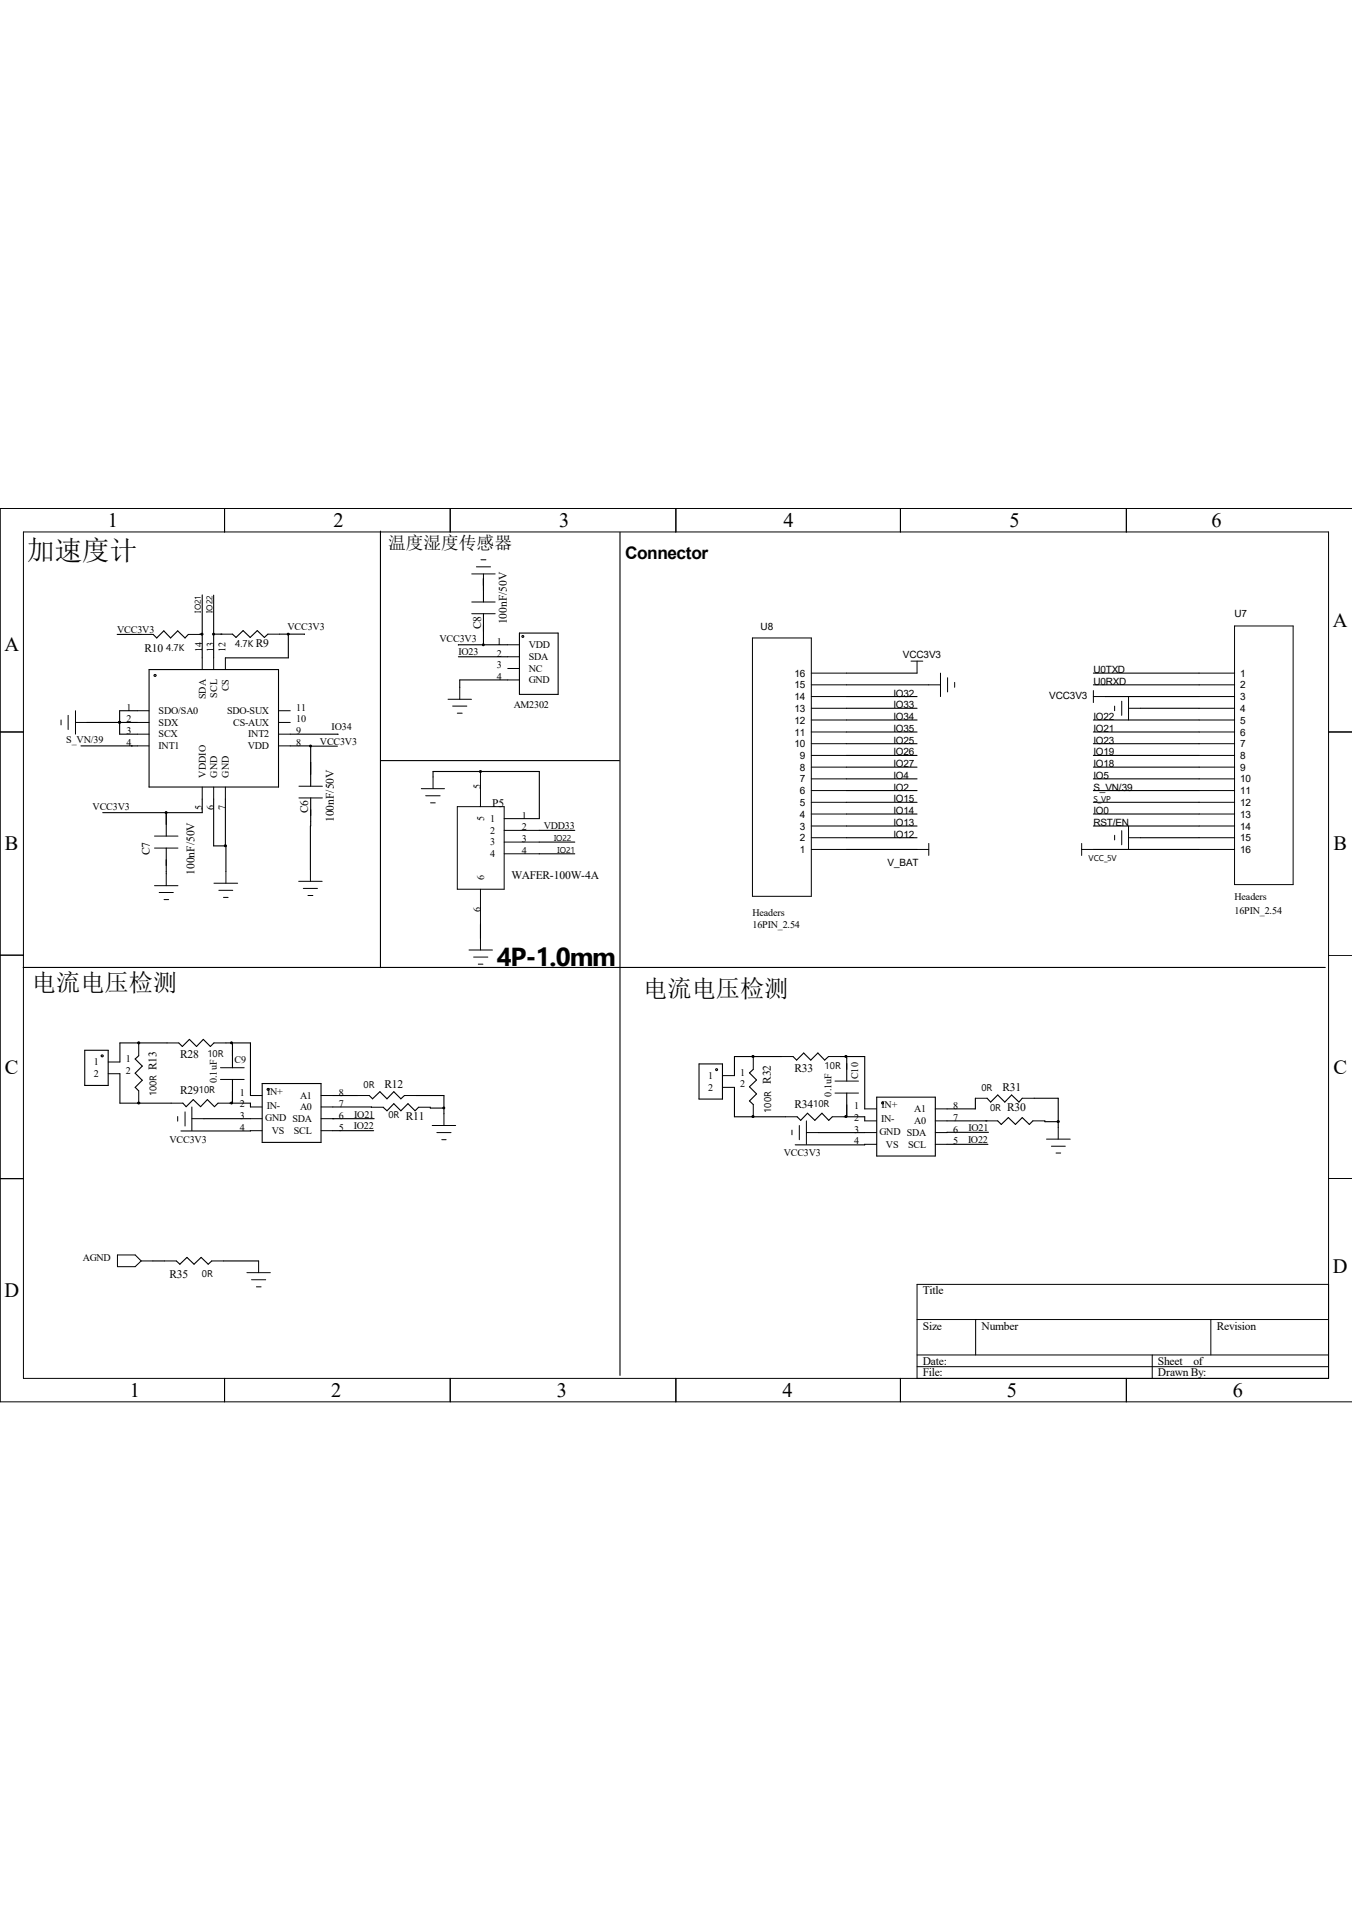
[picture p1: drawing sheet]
<svg xmlns="http://www.w3.org/2000/svg" width="210mm" height="297mm" viewBox="0 0 210 297" stroke-linecap="round" stroke-linejoin="round" font-family="sans-serif">
<g fill="none" stroke="#000" stroke-width=".16">
<path d="M34.9 79v3.6M69.9 79v3.6M105 79v3.6M139.9 79v3.6M175 79v3.6M210 79h-210v138.8h210M3.6 82.6h202.8v131.5h-202.8zM22 98.6h1.8M29.3 98.6h1.8M34.3 98.5h1.8M41.6 98.5h1.8M73.3 95.3h3.6"/>
<path d="M73.3 93.5h3.6M73.3 89.2h3.6M74 88.1h2.2M74.7 87h.8M75.1 89.2v1.8M116.9 99.1h9.1v40.1h-9.1zM191.8 97.2h9.1v40.2h-9.1zM0 113.7h3.6M9.5 111.8v.8M10.6 111.1v2.2M11.7 112.2h1.8M11.7 110.4v3.6"/>
<path d="M21.3 110.4h1.9M21.3 112.2h1.9M21.3 114h1.9M21.3 115.9h1.9M31.4 102.2v1.8M33.2 102.2v1.8M35 102.2v1.8M43.3 110.4h1.8M43.3 112.2h1.8M43.3 114h1.8M43.3 115.9h1.8M69.6 108.6h3.6"/>
<path d="M70.3 109.7h2.2M71 110.8h.8M71.4 106.8v1.8M74.6 119.8v5.5M78.9 100.2h1.8M78.9 102h1.8M78.9 103.8h1.8M78.9 105.6h1.8M126 113.7h5.5M126 104.6h5.5M126 106.4h5.5M126 108.2h5.5"/>
<path d="M126 110h5.5M126 111.8h5.5M126 115.5h5.5M126 117.3h5.5M126 119.2h5.5M141.5 102.7h1.8M142.5 102.7v1.9M144.3 106.4h1.8M146.1 104.6v3.6M147.2 105.3v2.2M148.3 106v.8M169.8 108.2h1.9"/>
<path d="M169.8 107.3v1.8M173.1 109.7v.7M174.2 108.9v2.2M175.3 110h1.9M175.3 108.2v3.6M186.3 113.7h5.5M186.3 104.6h5.5M186.3 106.4h5.5M186.3 108.2h5.5M186.3 110h5.5M186.3 111.8h5.5M186.3 115.5h5.5"/>
<path d="M186.3 117.3h5.5M186.3 119.2h5.5M206.4 113.7h3.6M24 131.7h3.6M24 129.9h3.6M24 137.6h3.6M24.7 138.6h2.2M25.5 139.7h.7M25.8 135.7v1.9M31.4 122.3v1.8M33.2 122.3v1.8M33.2 137.2h3.7"/>
<path d="M34 138.3h2.2M34.7 139.4h.7M35 122.3v1.8M35.1 135.4v1.8M46.4 136.9h3.6M46.4 124h3.7M46.4 122.1h3.7M47.1 138h2.2M47.8 139.1h.8M48.2 135.1v1.8M65.4 122.5h3.6M66.1 123.6h2.3"/>
<path d="M66.9 124.7h.7M67.3 120.7v1.8M71 125.3h7.3v12.8h-7.3zM74.6 138.1v5.5M78.3 127.2h5.5M78.3 129h5.5M78.3 130.8h5.5M78.3 132.6h5.5M126 121h5.5M126 122.8h5.5M126 124.6h5.5M126 126.4h5.5"/>
<path d="M126 128.3h5.5M126 130.1h5.5M126 132h5.5M142.5 132h1.8M144.3 131v1.9M168 132h1.8M168 131v1.9M173.1 129.8v.7M174.2 129v2.2M175.3 130.1h1.9M175.3 128.3v3.7M186.3 121h5.5"/>
<path d="M186.3 122.8h5.5M186.3 124.6h5.5M186.3 126.4h5.5M186.3 128.3h5.5M186.3 130.1h5.5M186.3 132h5.5M0 148.4h3.6M72.9 147.6h3.6M73.6 148.7h2.2M74.3 149.8h.7M74.6 145.8v1.8M206.4 148.4h3.6"/>
<path d="M16.8 165h1.8M16.8 166.8h1.8M21.5 162.2v1.8M21.5 169.5v1.8M26 162h1.8M26.6 171.4h1.8M27.6 173.4v.8M28.7 172.7v2.2M29.8 173.8h1.9M29.8 172v3.6M33.2 162h1.9M33.9 171.4h1.8"/>
<path d="M34.2 165.9h3.7M34.2 167.7h3.7M38.9 170.2h1.8M38.9 172h1.8M38.9 173.8h1.8M38.9 175.6h1.8M49.9 170.2h1.8M49.9 172h1.8M49.9 173.8h1.8M49.9 175.6h1.8M55.5 170.2h1.9M57.7 172h1.8"/>
<path d="M62.8 170.2h1.8M65 172h1.8M67.1 174.8h3.7M67.9 175.9h2.2M68.6 177h.7M69 173v1.8M112.2 167.1h1.9M112.2 168.9h1.9M117 164.3v1.8M117 171.6v1.8M121.4 164.1h1.8M122 173.5h1.8"/>
<path d="M123 175.6v.7M124.2 174.8v2.2M125.3 175.9h1.8M125.3 174.1v3.7M128.7 164.1h1.8M129.3 173.5h1.8M129.7 167.9h3.6M129.7 169.8h3.6M134.3 172.3h1.9M134.3 174.1h1.9M134.3 175.9h1.9M134.3 177.8h1.9"/>
<path d="M145.3 172.3h1.8M145.3 174.1h1.8M145.3 175.9h1.8M145.3 177.8h1.8M151.5 170.6h1.8M153.2 174.1h1.8M158.8 170.6h1.9M160.4 174.1h1.9M162.6 177h3.6M163.3 178.1h2.2M164 179.1h.8M164.4 175.1v1.9"/>
<path d="M0 183.1h3.6M18.2 194.9h2.8l.9 1-.9 .9h-2.8zM21.9 195.9h1.8M25.6 195.9h1.8M32.9 195.9h1.8M38.4 197.7h3.6M39.1 198.8h2.2M39.8 199.9h.8M40.2 195.9v1.8M206.4 183.1h3.6M206.4 199.5h-63.9v14.6M34.9 214.1v3.7"/>
<path d="M69.9 214.1v3.7M105 214.1v3.7M139.9 214.1v3.7M142.5 212.3h63.9M142.5 210.5h63.9M142.5 205h63.9M151.6 205v5.5M175 214.1v3.7M179 210.5v3.6M188.1 205v5.5"/>
</g>
<g fill="none" stroke="#000" stroke-width=".17">
<path d="M18.2 98.6h3.8M23.8 98.6l.5 .5 1.1-1.1 1.1 1.1 1.1-1.1 1.1 1.1 .6-.5M31.4 92.4v9.8M31.4 98.5l-.3 .1M33.2 92.5v9.7M33.2 98.5h1.1M34.3 98.5h.1M36.1 98.5l.6 .5 1.1-1 1.1 1 1.1-1 1.1 1 .5-.5M43.4 98.5l3.9 .1M44.8 98.5h.1M44.8 98.5v3.7h-9.8M59.1 82.5v67.8"/>
<path d="M75.1 89.9v3.6M75.1 95.3v4.9M80.7 98.3h6v9.6h-6zM96.3 82.7v131M12.6 115.9h8.7M13.5 112.2h7.8M18.6 112.2h.1M20.4 115.9h.1M21.3 110.4h-2.7v3.6h2.7M23.2 104h20.1v18.3h-20.1zM24 104.8h.2v.2h-.2zM45.1 115.9h3.2v6.2"/>
<path d="M45.1 114l7.4 .1M48.3 115.9h4.1M59.1 118.2h37.1M71.2 102h7.7M74.6 119.8h.1M78.9 105.6h-7.5v1.2M78.9 100.2h-7.7M131.5 117.3h11M131.5 119.2h11M131.5 111.8h11M131.5 115.5h11M131.5 104.6h11"/>
<path d="M131.5 106.4h12.8M131.5 113.7h11M131.5 110h11M131.5 108.2h11M169.8 117.3h16.5M169.8 119.2h16.5M169.8 111.8h16.5M169.8 115.5h16.5M169.8 104.6h16.5M169.8 106.4h16.5M169.8 113.7h16.5M171.7 108.2h14.6"/>
<path d="M177.2 110h9.1M25.8 126.2h.1M25.8 126.2v3.7M25.8 131.7v4M31.4 124.1v2.1h-15.4M33.2 124.1v7.3h1.9v4M35 124.1v7.3M48.3 124l-.1 11.1M67.3 120.7v-.9h16.5v7.4M83.8 129h5.5M83.8 130.8h5.5M83.8 132.6h5.5"/>
<path d="M131.5 132h11M131.5 124.6h11M131.5 122.8h11M131.5 121h11M131.5 126.4h11M131.5 128.3h11M131.5 130.1h11M169.8 132h16.5M169.8 124.6h16.5M169.8 122.8h16.5M169.8 121h16.5M169.8 126.4h16.5"/>
<path d="M169.8 128.3h16.5M177.2 130.1h9.1M3.6 150.3h202.3M74.6 143.6v2.2M13.2 163.2h3.6v5.4h-3.6zM15.8 163.9h.2v.2h-.2zM18.6 166.8v4.6h8M21.5 164l-.5 .5 1.1 1.1-1.1 1.1 1.1 1.1-1.1 1.1 .5 .6M21.5 162v.2M21.5 171.3v.1M26 162h-7.4v3M27.8 162l.5 .6 1.1-1.1 1.1 1.1 1.1-1.1 1.1 1.1 .5-.6"/>
<path d="M28.4 171.4l.5 .5 1.1-1.1 1.2 1.1 1-1.1 1.1 1.1 .6-.5M31.7 173.8h7.2M35.1 162h3.8v8.2M35.7 171.4h3.2v.6M36 162l.1 .2v3.7M36.1 167.7v3.6l-.1 .1M38.9 175.6l-10.8 .1M40.7 168.3h9.2v9.2h-9.2zM41.5 169.1h.3v.2h-.3zM51.7 173.8h.1M51.7 173.8h6.4M51.7 175.6h6.3"/>
<path d="M51.7 172h6M51.7 170.2h3.8M57.4 170.2l.5 .5 1.1-1.1 1.1 1.1 1.1-1.1 1.1 1.1 .5-.5M59.5 172l.6 .6 1.1-1.2 1.1 1.2 1.1-1.2 1.1 1.2 .5-.6M64.6 170.2h4.4v2.8M66.8 172v.1h2.2M108.6 165.3h3.6v5.4h-3.6zM114.1 168.9v4.6h7.9M117 166.1l-.6 .6 1.1 1.1-1.1 1 1.1 1.1-1.1 1.1 .6 .6M117 164.1v.2M117 173.4v.1M121.4 164.1h-7.3v3"/>
<path d="M123.2 164.1l.5 .6 1.1-1.1 1.1 1.1 1.1-1.1 1.1 1.1 .6-.6M123.8 173.5l.6 .5 1-1.1 1.2 1.1 1.1-1.1 1 1.1 .6-.5M127.1 175.9h7.2M130.5 164.1h3.8v8.2M131.1 173.5h3.2v.6M131.4 164.1l.1 .2v3.6M131.5 169.8v3.6l-.1 .1M134.3 177.8h-10.8M136.2 170.4h9.1v9.2h-9.1zM147.1 177.8h6.4M147.1 174.1h6.1M151.5 170.6v1.7h-4.4"/>
<path d="M153.2 174.1h.1M153.3 170.6l.6 .6 1.1-1.1 1.1 1.1 1-1.1 1.2 1.1 .5-.6M153.5 175.9h-6.4M155 174.1l.5 .6 1.1-1.1 1.1 1.1 1.1-1.1 1.1 1.1 .5-.6M160.7 170.6h3.7v4.5M162.3 174.1v.1h2.1M23.7 195.9h1.9M27.4 195.9l.5 .5 1.1-1.1 1.1 1.1 1.1-1.1 1.1 1.1 .6-.5M34.7 195.9h5.5"/>
<circle cx="81.2" cy="98.9" r=".15"/>
<circle cx="111.3" cy="166.2" r=".15"/>
<circle cx="137.1" cy="171.3" r=".15"/>
</g>
<g fill="#000" stroke="#000" stroke-width=".16">
<path d="M31.2 98.4h.3v.2h-.3z" fill-rule="evenodd"/>
<path d="M74.5 119.7h.3v.2h-.3z" fill-rule="evenodd"/>
<path d="M34.9 131.3h.2v.2h-.2z" fill-rule="evenodd"/>
<path d="M21.4 161.9h.3v.2h-.3z" fill-rule="evenodd"/>
<path d="M21.4 171.2h.3v.2h-.3z" fill-rule="evenodd"/>
<path d="M116.8 164h.3v.2h-.3z" fill-rule="evenodd"/>
<path d="M116.8 173.3h.3v.2h-.3z" fill-rule="evenodd"/>
<path d="M131.3 173.3h.2v.2h-.2z" fill-rule="evenodd"/>
<path d="M131.3 164h.2v.2h-.2z" fill-rule="evenodd"/>
<path d="M164.3 174.1h.2v.2h-.2z" fill-rule="evenodd"/>
<circle cx="33.2" cy="98.5" r=".15"/>
<circle cx="44.8" cy="98.5" r=".15"/>
<circle cx="18.6" cy="112.2" r=".15"/>
<circle cx="48.2" cy="115.9" r=".15"/>
<circle cx="75.1" cy="100.2" r=".15"/>
<circle cx="25.8" cy="126.2" r=".15"/>
<circle cx="36" cy="171.3" r=".15"/>
<circle cx="36" cy="162" r=".15"/>
<circle cx="68.9" cy="172.1" r=".15"/>
</g>
<text font-size="4.3" x="4.2" y="87">加速度计</text>
<text font-size="4" x="77.2" y="150.1">4P-1.0mm</text>
<g font-size="3.8">
<text x="5" y="154">电流电压检测</text>
<text x="99.9" y="154.8">电流电压检测</text>
</g>
<g font-size="3.2">
<text x="16.8" y="81.9">1</text>
<text x="51.8" y="81.9">2</text>
<text x="86.9" y="81.9">3</text>
<text x="121.7" y="81.9">4</text>
<text x="156.8" y="81.9">5</text>
<text x="188.2" y="81.9">6</text>
<text x=".7" y="101">A</text>
<text x="207.1" y="97.4">A</text>
<text x=".8" y="132.1">B</text>
<text x="207.1" y="132.1">B</text>
<text x=".8" y="166.8">C</text>
<text x="207.1" y="166.8">C</text>
<text x="207.1" y="197.8">D</text>
<text x=".7" y="201.5">D</text>
<text x="20.2" y="217">1</text>
<text x="51.4" y="217">2</text>
<text x="86.5" y="217">3</text>
<text x="121.5" y="217">4</text>
<text x="156.4" y="217">5</text>
<text x="191.5" y="217">6</text>
</g>
<text font-size="2.8" x="60.3" y="85.3">温度湿度传感器</text>
<text font-size="2.7" x="97.1" y="86.8">Connector</text>
<g font-size="1.8">
<text x="22.4" y="101.3">R10</text>
<text x="39.8" y="100.5">R9</text>
<text x="74.7" y="97.7" transform="rotate(-90 74.7 97.7)">C8</text>
<text x="78.7" y="97" transform="rotate(-90 78.7 97)">100nF/50V</text>
<text x="76.5" y="125.3">P5</text>
<text x="47.9" y="126.4" transform="rotate(-90 47.9 126.4)">C6</text>
<text x="51.9" y="127.7" transform="rotate(-90 51.9 127.7)">100nF/50V</text>
<text x="23.3" y="132.9" transform="rotate(-90 23.3 132.9)">C7</text>
<text x="30.2" y="135.9" transform="rotate(-90 30.2 135.9)">100nF/50V</text>
<text x="79.5" y="136.6">WAFER-100W-4A</text>
<text x="24.3" y="166.2" transform="rotate(-90 24.3 166.2)">R13</text>
<text x="28" y="164.4">R28</text>
<text x="123.4" y="166.5">R33</text>
<text x="28" y="169.9">R29</text>
<text x="59.7" y="169">R12</text>
<text x="63" y="173.9">R11</text>
<text x="119.7" y="168.4" transform="rotate(-90 119.7 168.4)">R32</text>
<text x="123.4" y="172">R34</text>
<text x="155.7" y="169.5">R31</text>
<text x="156.5" y="172.6">R30</text>
<text x="26.3" y="198.5">R35</text>
<text x="143.3" y="201.1">Title</text>
<text x="143.3" y="206.5">Size</text>
<text x="152.5" y="206.5">Number</text>
<text x="189" y="206.5">Revision</text>
<text x="143.3" y="213.8">File:</text>
<text x="143.3" y="212">Date:</text>
<text x="179.9" y="212">Sheet</text>
<text x="179.9" y="213.8">Drawn By:</text>
<text x="185.4" y="212">of</text>
</g>
<g font-size="1.6">
<text x="191.8" y="95.8">U7</text>
<text x="18.2" y="98.4">VCC3V3</text>
<text x="31.4" y="101.3" transform="rotate(-90 31.4 101.3)">14</text>
<text x="33.2" y="101.3" transform="rotate(-90 33.2 101.3)">13</text>
<text x="35" y="101.3" transform="rotate(-90 35 101.3)">12</text>
<text x="44.7" y="97.8">VCC3V3</text>
<text x="68.3" y="99.7">VCC3V3</text>
<text x="71.2" y="101.8">IO23</text>
<text x="77.2" y="100.2">1</text>
<text x="82.1" y="100.7">VDD</text>
<text x="118.2" y="97.8">U8</text>
<text x="35.6" y="107.4" transform="rotate(-90 35.6 107.4)">CS</text>
<text x="77.2" y="102">2</text>
<text x="77.2" y="103.8">3</text>
<text x="77.2" y="105.6">4</text>
<text x="82.1" y="102.5">SDA</text>
<text x="82.1" y="104.4">NC</text>
<text x="82.1" y="106.1">GND</text>
<text x="123.4" y="106.9">15</text>
<text x="123.4" y="105.1">16</text>
<text x="140.3" y="102.2">VCC3V3</text>
<text x="169.8" y="104.6">U0TXD</text>
<text x="169.8" y="106.4">U0RXD</text>
<text x="192.7" y="105.1">1</text>
<text x="192.7" y="106.9">2</text>
<text x="19.6" y="110.4">1</text>
<text x="19.6" y="112.2">2</text>
<text x="24.6" y="110.9">SDO/SA0</text>
<text x="24.6" y="112.7">SDX</text>
<text x="32" y="108.6" transform="rotate(-90 32 108.6)">SDA</text>
<text x="33.7" y="108.4" transform="rotate(-90 33.7 108.4)">SCL</text>
<text x="35.3" y="110.9">SDO-SUX</text>
<text x="36.2" y="112.7">CS-AUX</text>
<text x="46" y="112.2">10</text>
<text x="46" y="110.4">11</text>
<text x="51.5" y="113.5">IO34</text>
<text x="79.8" y="110">AM2302</text>
<text x="123.4" y="112.4">12</text>
<text x="123.4" y="110.6">13</text>
<text x="123.4" y="108.8">14</text>
<text x="138.8" y="111.8">IO34</text>
<text x="138.8" y="113.7">IO35</text>
<text x="138.8" y="110">IO33</text>
<text x="138.8" y="108.2">IO32</text>
<text x="163" y="108.5">VCC3V3</text>
<text x="169.8" y="111.8">IO22</text>
<text x="169.8" y="113.7">IO21</text>
<text x="192.7" y="108.8">3</text>
<text x="192.7" y="110.6">4</text>
<text x="192.7" y="112.4">5</text>
<text x="10.3" y="115.4">S_VN/39</text>
<text x="19.6" y="114">3</text>
<text x="19.6" y="115.9">4</text>
<text x="24.6" y="114.6">SCX</text>
<text x="24.6" y="116.4">INT1</text>
<text x="38.5" y="116.4">VDD</text>
<text x="38.6" y="114.6">INT2</text>
<text x="46" y="115.9">8</text>
<text x="46" y="114">9</text>
<text x="49.7" y="115.7">VCC3V3</text>
<text x="123.4" y="116.1">10</text>
<text x="123.4" y="114.3">11</text>
<text x="124.2" y="119.7">8</text>
<text x="124.2" y="117.9">9</text>
<text x="138.8" y="119.2">IO27</text>
<text x="138.8" y="115.5">IO25</text>
<text x="138.8" y="117.3">IO26</text>
<text x="169.8" y="117.3">IO19</text>
<text x="169.8" y="119.2">IO18</text>
<text x="169.8" y="115.5">IO23</text>
<text x="192.7" y="114.3">6</text>
<text x="192.7" y="116.1">7</text>
<text x="192.7" y="117.9">8</text>
<text x="192.7" y="119.7">9</text>
<text x="14.4" y="125.9">VCC3V3</text>
<text x="31.4" y="125.8" transform="rotate(-90 31.4 125.8)">5</text>
<text x="32" y="120.8" transform="rotate(-90 32 120.8)">VDDIO</text>
<text x="33.2" y="125.8" transform="rotate(-90 33.2 125.8)">6</text>
<text x="33.7" y="120.8" transform="rotate(-90 33.7 120.8)">GND</text>
<text x="35" y="125.8" transform="rotate(-90 35 125.8)">7</text>
<text x="35.6" y="120.8" transform="rotate(-90 35.6 120.8)">GND</text>
<text x="74.6" y="122.6" transform="rotate(-90 74.6 122.6)">5</text>
<text x="124.2" y="125.2">5</text>
<text x="124.2" y="123.4">6</text>
<text x="124.2" y="121.5">7</text>
<text x="138.8" y="121">IO4</text>
<text x="138.8" y="122.8">IO2</text>
<text x="138.8" y="124.6">IO15</text>
<text x="169.8" y="122.8">S_VN/39</text>
<text x="169.8" y="121">IO5</text>
<text x="192.7" y="121.5">10</text>
<text x="192.7" y="123.4">11</text>
<text x="192.7" y="125.2">12</text>
<text x="75.2" y="127.6" transform="rotate(-90 75.2 127.6)">5</text>
<text x="76.1" y="127.7">1</text>
<text x="76.1" y="129.5">2</text>
<text x="76.1" y="131.3">3</text>
<text x="81.1" y="127.2">1</text>
<text x="81.1" y="129">2</text>
<text x="81.1" y="130.8">3</text>
<text x="84.5" y="128.8">VDD33</text>
<text x="124.2" y="130.7">2</text>
<text x="124.2" y="128.9">3</text>
<text x="124.2" y="127">4</text>
<text x="138.8" y="130.1">IO12</text>
<text x="138.8" y="126.4">IO14</text>
<text x="138.8" y="128.3">IO13</text>
<text x="169.8" y="126.4">IO0</text>
<text x="169.8" y="128.3">RST/EN</text>
<text x="192.7" y="127">13</text>
<text x="192.7" y="128.9">14</text>
<text x="192.7" y="130.7">15</text>
<text x="75.2" y="136.6" transform="rotate(-90 75.2 136.6)">6</text>
<text x="76.1" y="133.1">4</text>
<text x="81.1" y="132.6">4</text>
<text x="124.2" y="132.5">1</text>
<text x="137.9" y="134.5">V_BAT</text>
<text x="192.7" y="132.5">16</text>
<text x="74.6" y="141.6" transform="rotate(-90 74.6 141.6)">6</text>
<text x="116.9" y="142.3">Headers</text>
<text x="191.8" y="142">16PIN_2.54</text>
<text x="191.8" y="139.8">Headers</text>
<text x="116.9" y="144.2">16PIN_2.54</text>
<text x="14.6" y="165.5">1</text>
<text x="14.6" y="167.3">2</text>
<text x="19.6" y="165">1</text>
<text x="19.6" y="166.8">2</text>
<text x="36.4" y="165.1">C9</text>
<text x="110" y="167.6">1</text>
<text x="115" y="167.1">1</text>
<text x="133.3" y="167.7" transform="rotate(-90 133.3 167.7)">C10</text>
<text x="33.7" y="168.3" transform="rotate(-90 33.7 168.3)">0.1uF</text>
<text x="37.3" y="170.2">1</text>
<text x="37.3" y="172">2</text>
<text x="37.3" y="173.8">3</text>
<text x="41.4" y="172.2">IN-</text>
<text x="41.5" y="170.1">IN+</text>
<text x="46.6" y="172.5">A0</text>
<text x="46.6" y="170.7">A1</text>
<text x="52.6" y="173.8">6</text>
<text x="52.6" y="172">7</text>
<text x="52.6" y="170.2">8</text>
<text x="55" y="173.6">IO21</text>
<text x="110" y="169.4">2</text>
<text x="115" y="168.9">2</text>
<text x="129.2" y="170.3" transform="rotate(-90 129.2 170.3)">0.1uF</text>
<text x="132.7" y="172.3">1</text>
<text x="136.9" y="172.2">IN+</text>
<text x="142" y="172.8">A1</text>
<text x="148" y="172.3">8</text>
<text x="26.3" y="177.5">VCC3V3</text>
<text x="37.3" y="175.6">4</text>
<text x="41.2" y="174.1">GND SDA</text>
<text x="42.2" y="176.1">VS</text>
<text x="45.6" y="176.1">SCL</text>
<text x="52.6" y="175.6">5</text>
<text x="54.9" y="175.4">IO22</text>
<text x="121.8" y="179.6">VCC3V3</text>
<text x="132.7" y="174.1">2</text>
<text x="132.7" y="175.9">3</text>
<text x="132.7" y="177.8">4</text>
<text x="136.6" y="176.3">GND SDA</text>
<text x="136.9" y="174.3">IN-</text>
<text x="137.6" y="178.3">VS</text>
<text x="141.1" y="178.3">SCL</text>
<text x="142" y="174.6">A0</text>
<text x="148" y="177.8">5</text>
<text x="148" y="175.9">6</text>
<text x="148" y="174.1">7</text>
<text x="150.4" y="177.5">IO22</text>
<text x="150.5" y="175.7">IO21</text>
<text x="12.9" y="195.9">AGND</text>
</g>
<g font-size="1.5">
<text x="25.8" y="101.2">4.7K</text>
<text x="36.5" y="100.5">4.7K</text>
<text x="32.2" y="164.3">10R</text>
<text x="128.1" y="166.1">10R</text>
<text x="24.3" y="170.3" transform="rotate(-90 24.3 170.3)">100R</text>
<text x="30.9" y="169.8">10R</text>
<text x="56.5" y="169">0R</text>
<text x="60.3" y="173.7">0R</text>
<text x="119.8" y="172.9" transform="rotate(-90 119.8 172.9)">100R</text>
<text x="126.3" y="171.9">10R</text>
<text x="152.4" y="169.4">0R</text>
<text x="153.8" y="172.5">0R</text>
<text x="31.4" y="198.4">0R</text>
</g>
<g font-size="1.3">
<text x="31.2" y="95.2" transform="rotate(-90 31.2 95.2)">IO21</text>
<text x="33" y="95.2" transform="rotate(-90 33 95.2)">IO22</text>
<text x="169.8" y="124.6">S_VP</text>
<text x="86.1" y="130.6">IO22</text>
<text x="86.6" y="132.5">IO21</text>
<text x="169.1" y="133.8">VCC_5V</text>
</g>
</svg>
